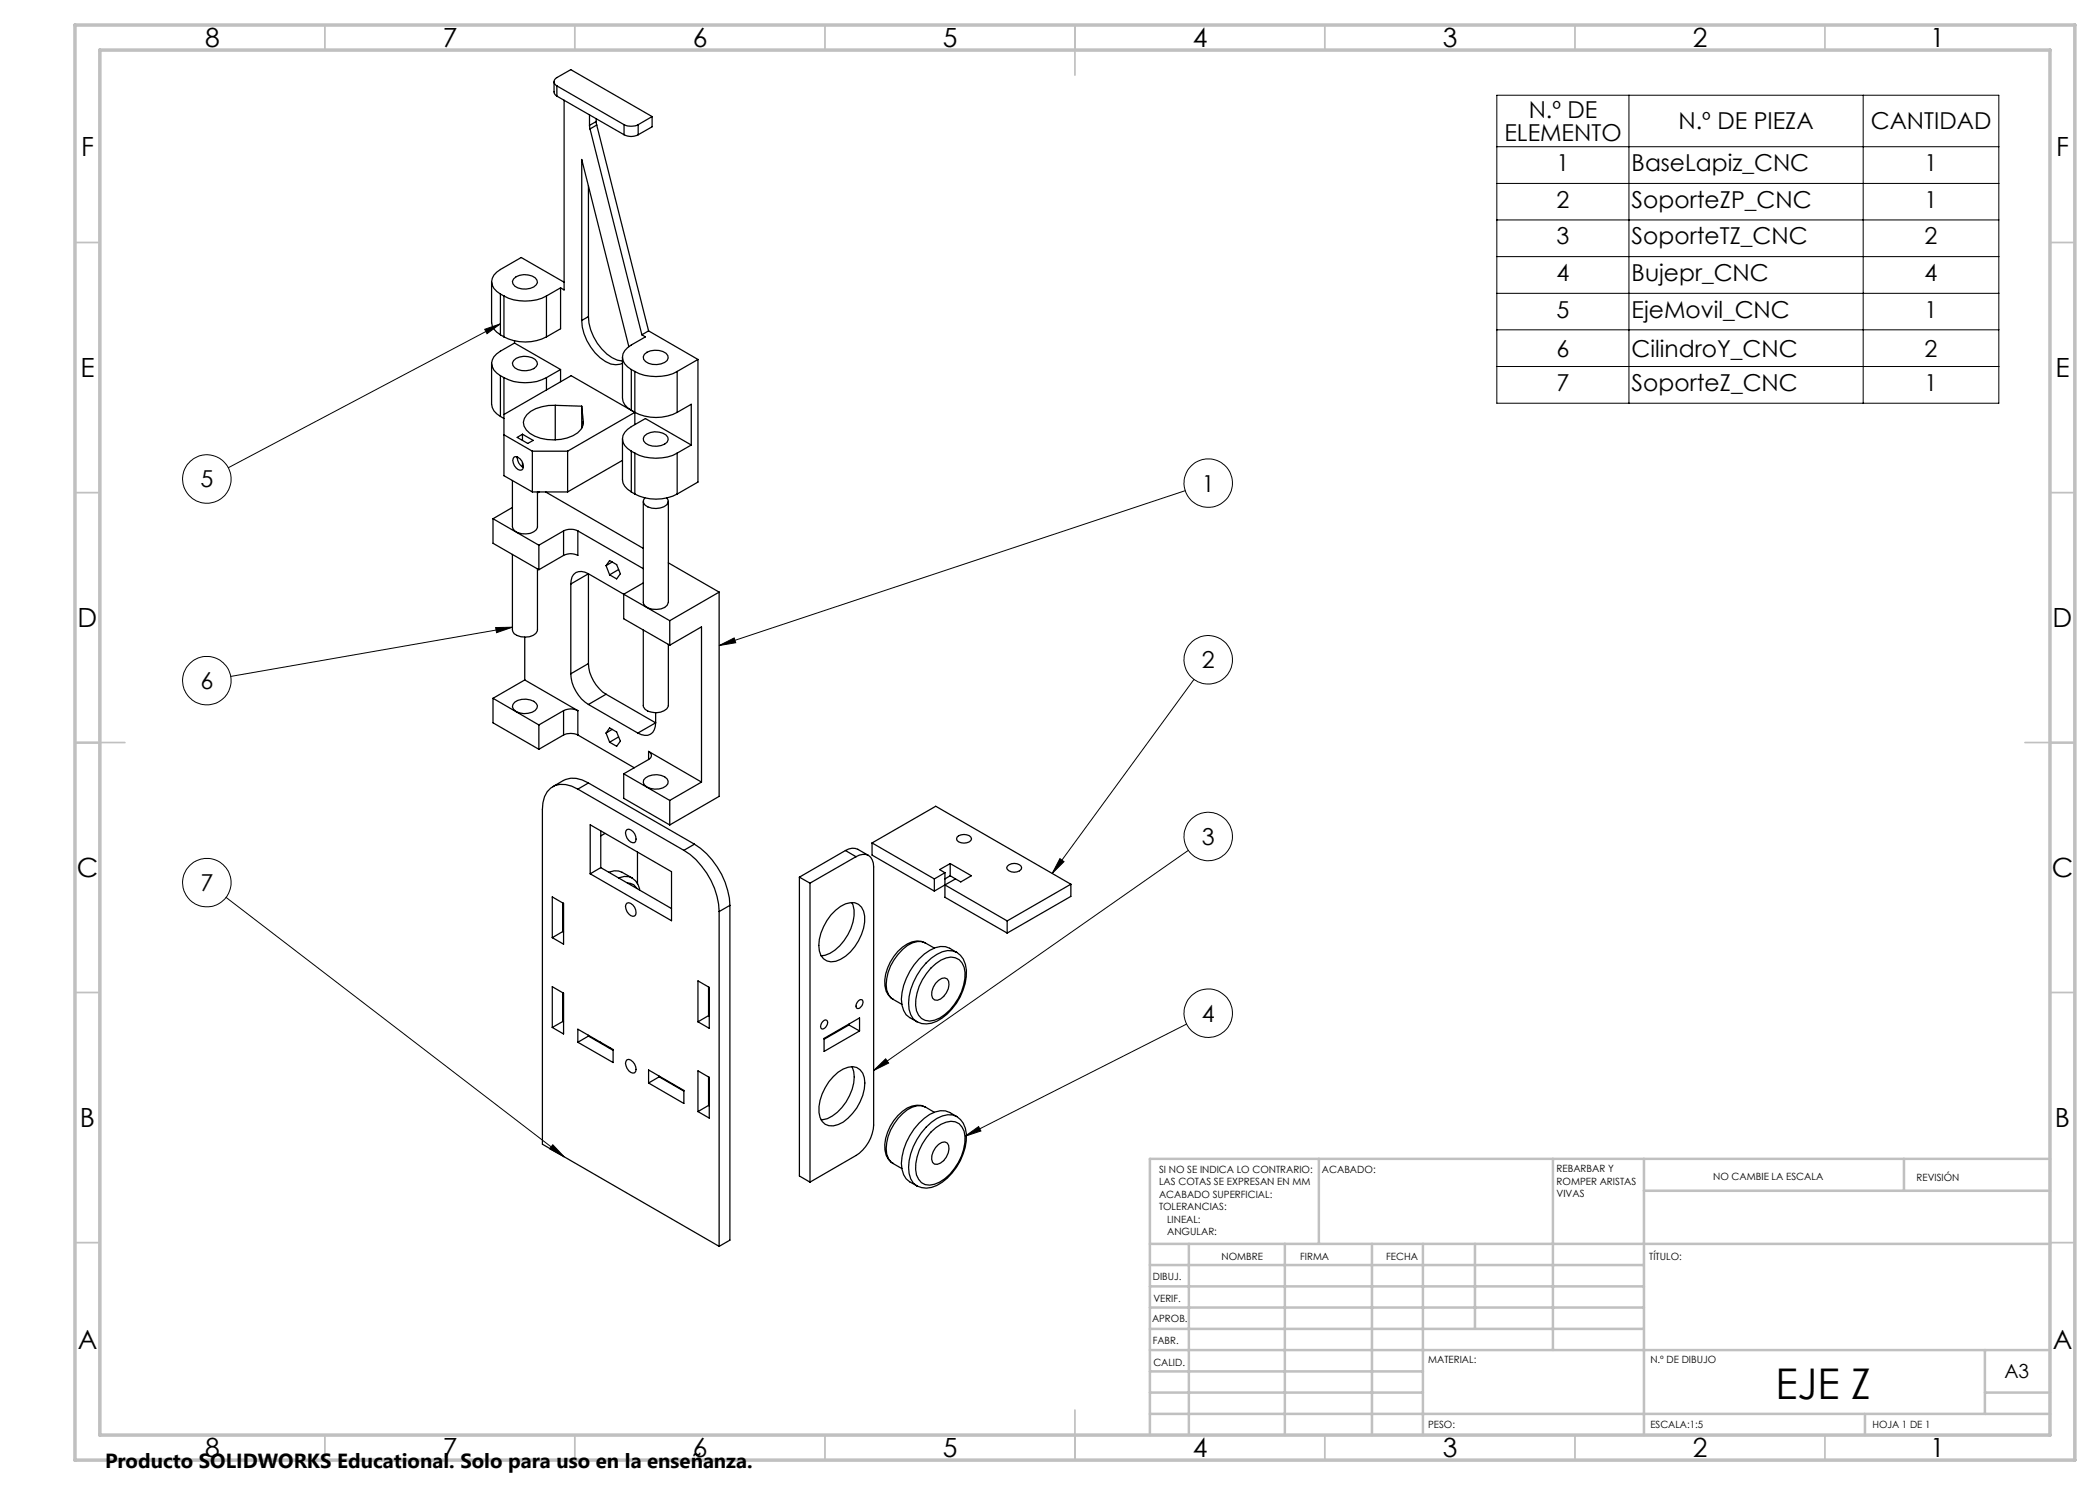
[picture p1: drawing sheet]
<svg xmlns="http://www.w3.org/2000/svg" width="420mm" height="297mm" viewBox="0 0 420 297" stroke-linecap="round" stroke-linejoin="round" font-family="sans-serif">
<g fill="none" stroke="#000" stroke-width=".25">
<path d="M110.8 16.4v2.2l.6 .6M111.4 17.2a.89 .89 0 0 1-.6-.9 .89 .89 0 0 1 .6-.8l2.8-1.6 16.2 9.4M111.4 17.2l13.4 7.7M111.4 17.2v2M111.4 19.2l13.4 7.7M112.8 20v38l-.7-.4M117.7 37.2v26.1M117.9 25.1l.1 .7M117.9 23v2.1M118 25.8l10.4 41.2M119.2 24.3l.1 .7M119.2 24.3l-1.3 .8"/>
<path d="M119.2 23.7v.6M119.3 25l-1.3 .8M119.3 25l10.4 41.2M124.8 24.9a3.3 3.3 0 0 0 2.8 0M124.8 26.9a3 3 0 0 0 2.8 0M124.8 24.9v2M127.6 24.9v2M130.4 23.3l-2.8 1.6M130.4 23.3v2.1l-2.8 1.5M98.3 56.3v8.2a3 3 0 0 0 1.8 2.5M100.1 58.8l.7 .4M100.1 58.8v8.2"/>
<path d="M100.8 59.2a9.3 9.3 0 0 0 8.5 0M100.8 59.2v8.2M102.7 55.8a3.3 3.3 0 0 1 4.7 .2 1.37 1.37 0 0 1-1.4 1.7 3.2 3.2 0 0 1-3.4-.9l-.1-.5zM109.3 59.2v8.2M112.1 57.6v8.2l-2.8 1.6M112.1 57.6l-2.8 1.6M112.8 56.4l-8.6-4.9-4.1 2.4a2.53 2.53 0 0 0-.8 4.4l.8 .5M98.3 72.7v8.2a3 3 0 0 0 1.8 2.4M100.1 75.1v8.2M100.1 67l.7 .4M100.1 75.1l.7 .4M100.8 67.4a9.3 9.3 0 0 0 8.5 0"/>
<path d="M100.8 75.5a9.3 9.3 0 0 0 8.5 0M100.8 75.5v19.6l5.7 3.3M102.7 72.1a3.3 3.3 0 0 1 4.7 .3 1.37 1.37 0 0 1-1.4 1.6 3.2 3.2 0 0 1-3.4-.9l-.1-.5zM102.9 68.6l-2.8 1.6a2.53 2.53 0 0 0-.8 4.4l.8 .5M102.9 68.6l9.2 5.3M102.9 68.2v.4M109.3 75.5v2.5M112.1 73.9v2.4M112.1 73.9l-2.8 1.6M116.3 64.1a10.1 10.1 0 0 0 5.9 8.7l1 .2 1.3-.3M116.3 64.1v-32.2l9.5 37.4M117.7 63.3a10 10 0 0 0 5.8 8.7l1 .2"/>
<path d="M117.7 63.3l-1.4 .8M124.5 71.4v8.2a2.91 2.91 0 0 0 1.8 2.5M126.3 73.9l.7 .4M126.3 73.9v8.2M127 74.3a9.3 9.3 0 0 0 8.4 0M127 74.3v10.6M128.4 67l.7 .4-2.8 1.6a2.81 2.81 0 0 0-1.7 3.1l.4 .7 1.3 1.1M128.9 70.9a3.7 3.7 0 0 1 4.3-.2l.4 .4a1.34 1.34 0 0 1-1.4 1.7 3.3 3.3 0 0 1-3.5-.9v-.5zM129.7 66.2l-1.3 .8M129.7 66.2l9.9 5.7M135.4 74.3v8.2M139.6 71.9l-4.2 2.4"/>
<path d="M139.6 71.9v24.5l-4.2 2.4M100.1 83.3l.7 .4M100.8 87l5.7 3.2M102.5 96.1v9.2a1.83 1.83 0 0 0 1.9 1.4 2.8 2.8 0 0 0 3.1-1.2v-7.1M102.9 91.4a1.75 1.75 0 0 1 1.5 2.6 1.73 1.73 0 0 1-1.5-2.6zM103.4 87.5l1.1-.6 2.1 1.2-1 .6zM103.5 91.4a2.22 2.22 0 0 0 1.2 2.1M104.5 86.9v1.2M104.5 92.5v.9M106.5 90.2v8.2M106.5 90.2h7M106.5 98.4h7"/>
<path d="M107.8 98.4l-.3 .2M109.1 98.4l19.6 11.3M111.1 81.1a6.5 6.5 0 0 0-6.2 2.6 2.41 2.41 0 0 0 1.1 3 9.1 9.1 0 0 0 9.5-.1l.7-.7 .4-.8 .1-.8M111.1 81.1l5.2 .1M111.1 81.1v6.9M113.5 90.2v8.2M116.3 81.2v4.5M116.3 81.2l.4 3.1M116.7 84.3v.4M124.5 87.8v8.2a3 3 0 0 0 1.8 2.4M124.5 92.1l-11 6.3M126.3 90.2v8.2"/>
<path d="M126.3 82.1l.7 .4M126.3 90.2l.7 .4M126.3 98.4l.7 .4M127 82.5a9.3 9.3 0 0 0 8.4 0M127 90.6a9.3 9.3 0 0 0 8.4 0M127 98.8a9.3 9.3 0 0 0 8.4 0M127 82.5l-12.8-7.4-13.4 7.8M127 90.6v8.2M127 82.5l-13.5 7.7M128.9 87.2a3.3 3.3 0 0 1 4.7 .3 1.34 1.34 0 0 1-1.4 1.6 3.3 3.3 0 0 1-3.5-.9v-.5zM129 99.6l-.3 .4a1.54 1.54 0 0 0 1.7 1.6 3.7 3.7 0 0 0 2.9-.6l.3-.5v-.5l-.3-.4M135.4 82.5l2.9-1.6v8.1"/>
<path d="M135.4 90.6v8.2M138.3 89l-9.2-5.3-2.8 1.6a2.81 2.81 0 0 0-1.7 3.2l.4 .6 1.3 1.1M138.3 89l-2.9 1.6M98.6 103.7l9.2 5.3M98.6 103.7v5l9.2 5.2M102.5 110.9v15.1a1.65 1.65 0 0 0 1.7 1.3 2.95 2.95 0 0 0 3.3-1.1v-12.4M102.5 101.5l-3.9 2.2M107.8 109v4.9M112.7 106.2a3.4 3.4 0 0 1 2.9 0M112.7 106.2l-4.9 2.8M112.7 106.2v4.9M112.7 111.1l-4.9 2.8"/>
<path d="M114.2 116.8v18M115.6 106.2v4.9a3.1 3.1 0 0 0-2.9 0M115.6 106.2l13.1 7.5M117.7 114.8a2.15 2.15 0 0 0-2.5-.3 2.15 2.15 0 0 0-1 2.3M117.7 114.8v17.9M117.7 114.8l7 4M117.7 114.8l-3.5 2M121.2 113.1l.7-1 1.4 .8 .8 1.9-.8 1-1.4-.8M121.2 113.1l.7 1.9M122.4 112.4l-1.2 .7M123.7 113.9l-1.8 1.1M124.7 118.8l9.2 5.3"/>
<path d="M124.7 118.8v5l9.2 5.2M128.7 100.3v20.2a1.85 1.85 0 0 0 1.8 1.3 3.2 3.2 0 0 0 2.9-.7l.3-.6v-20.2M128.7 116.6l-4 2.2M133.7 112.6l10.1 5.8M143.8 118.4v40.9l-9.9 5.7M143.8 118.4l-9.9 5.7M98.6 139.7v4.9l9.2 5.3M98.6 139.7l9.2 5.3M105 136l10.6 6.1M105 127.4v8.6M105 136l-6.4 3.7M114.2 134.8a7.8 7.8 0 0 0 3.5 6.1"/>
<path d="M117.7 132.7a7.8 7.8 0 0 0 3.5 6.1M117.7 132.7l-3.5 2.1M121.2 138.8l-3.5 2.1M121.2 138.8l9.9 5.8M128.7 126v15.1a1.66 1.66 0 0 0 1.7 1.3 2.59 2.59 0 0 0 3.3-1.3v-12.2M133.9 124.1v4.9M133.9 129l6.4-3.6v31M102.9 140.4a3.6 3.6 0 0 1 4.3 .3l.3 .4a1.78 1.78 0 0 1-1.9 1.6 2.8 2.8 0 0 1-3.1-1.3l.1-.5zM107.8 145v4.9M112.7 142.1a3.1 3.1 0 0 1 2.9 0M112.7 147a3.4 3.4 0 0 1 2.9 0M112.7 142.1v4.9"/>
<path d="M112.7 142.1l-4.9 2.9M112.7 147l-4.9 2.9M115.6 157.8a4.9 4.9 0 0 0-5.5-.2 5.2 5.2 0 0 0-1.6 4.3v66.9l35.3 20.5M115.6 142.1v4.9M115.6 147l11.3 6.6M115.6 157.8l21.2 12.3M117.7 156.6a5 5 0 0 0-5-.5l-2.1 1.2M117.7 140.9l9.9 5.7M117.7 156.6l-2.1 1.2M117.7 156.6l21.2 12.2M121.2 146.6l.7-1 1.4 .8 .8 1.8-.8 1.1-1.4-.9M121.2 146.6l.7 1.8"/>
<path d="M122.4 145.9l-1.2 .7M123.7 147.4l-1.8 1M124.7 154.8v4.9l9.2 5.3M124.7 154.8l9.2 5.3M129.1 155.6a3.5 3.5 0 0 1 4.3 .2l.2 .4a1.76 1.76 0 0 1-1.8 1.6 3.4 3.4 0 0 1-2.9-.8l-.2-.5v-.5zM129.7 150.3a.87 .87 0 0 1 .6 .8 .87 .87 0 0 1-.6 .8M129.7 150.3l10.6 6.1M129.7 151.9l-5 2.9M129.7 150.3v1.6M131.1 144.6a2.17 2.17 0 0 1-1 2.3 2.17 2.17 0 0 1-2.5-.3M131.1 142.6v2M131.1 144.6l-3.5 2"/>
<path d="M140.3 156.4l-6.4 3.7M110.5 179.4l2.2 1.3v8.1l-2.2-1.3zM118 165l16.3 9.3v9.8l-16.3-9.3zM120.2 173.5l-2.2 1.3M120.2 173.5l14.1 8.2M120.2 166.2v7.3M121 166.7l-.8 .5M121.7 174.4a3.2 3.2 0 0 1 2.7 0l2 1.2M123.8 175.6a2.9 2.9 0 0 1 2.6 0M125.4 165.9a1.73 1.73 0 0 1 1.5 2.6 1.75 1.75 0 0 1-1.5-2.6zM125.5 176.6a1.97 1.97 0 0 1 1.9 1.1M126.5 175.6a3.1 3.1 0 0 1 1.4 2.4"/>
<path d="M127.5 170.4v6.4M133.9 160.1v4.9M136.8 170.1a15.4 15.4 0 0 1 7 12.2M138.9 168.8a15.7 15.7 0 0 1 7.1 12.3M138.9 168.8l-2.1 1.3M159.9 175.4l2.1 1.2M159.9 175.4v59.8l2.1 1.2M162 176.6v59.8M169.1 170.1a2.52 2.52 0 0 1 2.5-.2l2.1 1.2M169.1 170.1l-9.2 5.3M169.1 170.1l2.1 1.2M171.2 171.3a2.15 2.15 0 0 1 2.5-.2 2.15 2.15 0 0 1 1 2.3v51.6a7.8 7.8 0 0 1-3.5 6.1l-9.2 5.3"/>
<path d="M171.2 171.3l-9.2 5.3M174.4 168.6l12.7-7.3 27.1 15.5M174.4 168.6l12.5 7.2M174.4 168.6v2.4l12.5 7.2M186.9 175.8v2.4M189 177l12.4 7.2M189 174.6l-2.1 1.2M189 174.6v4.9l12.4 7.1M189 177l-2.1 1.2M190 172.7l4.3 2.5-2.1 1.2-1.1-.6M190 172.7l-2.1 1.2 1.1 .7M190 172.7v2.5"/>
<path d="M190 175.2l1.1 .6M190 175.2l-1 .6M191.1 175.8l-2.1 1.2M191.4 167.4a2.05 2.05 0 0 1 2.8 0l.1 .4a1.83 1.83 0 0 1-2.9 .3l-.1-.3zM201.5 173.2a1.8 1.8 0 0 1 2.8 .4 1.72 1.72 0 0 1-3 0zM214.2 176.8l-12.8 7.4M214.2 176.8v2.5l-12.8 7.3M110.5 197.3l2.2 1.3v8.2l-2.2-1.3zM112.6 184v.1M112.6 186.3l-2.1 1.2M112.6 180.6v5.7M112.6 198.6v5.7"/>
<path d="M112.6 186.3l.1 .1M112.6 183.9v.1M112.6 180.7v5.7M125.4 180.6a1.71 1.71 0 0 1 1.5 2.6 1.71 1.71 0 0 1-1.5-2.6zM139.6 196.2l2.3 1.3v8.2l-2.3-1.3zM141.7 197.4v5.7M143.8 182.3v67M146 181.1l-2.2 1.2M146 181.1v66.9l-2.2 1.3M166.2 183a5.9 5.9 0 0 1 4.8-2.5 2.75 2.75 0 0 1 1.9 2.7 9.9 9.9 0 0 1-4.8 8.7 2.64 2.64 0 0 1-4.2-1.7 9.3 9.3 0 0 1 2.3-7.2zM170.4 180.5a6.9 6.9 0 0 1-.8 6.4 7.4 7.4 0 0 1-5.4 4.3M185 188.6a3.9 3.9 0 0 0-4.5 .8 9.5 9.5 0 0 0-3.5 7.8 3.3 3.3 0 0 0 1.7 2.7"/>
<path d="M185.1 188.6a3.4 3.4 0 0 0-3.6 .5 9.7 9.7 0 0 0-4.2 8.9 4.1 4.1 0 0 0 3.1 2.9M185.1 188.6l1.8 1M185.2 192.6a7.7 7.7 0 0 1 4.3-2.5 3.7 3.7 0 0 1 3.8 4 11.2 11.2 0 0 1-7 10.5 3.4 3.4 0 0 1-4.5-2.7 11.4 11.4 0 0 1 3.4-9.3zM186.2 193.6a6.3 6.3 0 0 1 4-2.2 2.82 2.82 0 0 1 2.8 3.1 10.4 10.4 0 0 1-6.1 9.5 2.82 2.82 0 0 1-3.8-2.9 10.7 10.7 0 0 1 3.1-7.5zM187.7 196.1l.6-.4 .6-.1 .5 .2a2.7 2.7 0 0 1-.7 3.5l-.6 .5-.6 .3-.6-.1a1.91 1.91 0 0 1-.2-2.6l.4-.7zM191.3 190.5a4.2 4.2 0 0 0-5.4-.4 12.6 12.6 0 0 0-5.6 9.7 4.4 4.4 0 0 0 3.1 4.5M201.4 184.2v2.4M112.6 204.3l-2.1 1.2M112.6 204.3l.1 .1M115.6 205.8l7 4.1v2.6l-7-4zM117.7 207v.2M117.7 207.2l-2.1 1.3"/>
<path d="M117.7 207.2l4.9 2.9M120 208.4l-.1 .1M122 209.5l-.1 .2M125.4 211.9a1.5 1.5 0 0 1 1.7 1.5l.1 .5-.3 .7a1.76 1.76 0 0 1-1.7-2.4zM129.7 214l7.1 4.1v2.6l-7.1-4.1zM131.8 215.4l-2.1 1.2M131.8 215.4l5 2.8M131.8 215.2v.2M139.6 214.2l2.3 1.3v8.1l-2.3-1.3zM141.7 203.1l-2.1 1.3M141.7 215.4v5.7M141.7 203.1l.2 .1"/>
<path d="M164.6 204.3l.5-.3h.2a1.16 1.16 0 0 1-1 1.8 1 1 0 0 1 .3-1.5zM164.8 207.7l7.1-4.1v2.6l-7.1 4.1zM166.7 215.3a5.6 5.6 0 0 1 3.8-2 2.79 2.79 0 0 1 2.5 3.3 9.8 9.8 0 0 1-5.4 8.3 2.59 2.59 0 0 1-3.8-2.4 9.9 9.9 0 0 1 2.9-7.2zM169.8 205l2.1 1.2M169.8 205l-5 2.9M169.8 204.8v.2M170.4 213.3a6.3 6.3 0 0 1-.5 5.8 9.4 9.4 0 0 1-4.4 4.6l-1.3 .3M171.6 200.2l.3-.2h.5a1.15 1.15 0 0 1-1 1.7 .98 .98 0 0 1 .2-1.5zM141.7 221.1l-2.1 1.2M141.7 221.1l.2 .1M185 221.4a4 4 0 0 0-4.5 .9 9.4 9.4 0 0 0-3.5 7.7 3.2 3.2 0 0 0 1.7 2.7M185.1 221.4a3.6 3.6 0 0 0-3.6 .5 9.7 9.7 0 0 0-4.2 8.9 4.1 4.1 0 0 0 3.1 2.9"/>
<path d="M185.1 221.4l1.8 1.1M185.2 225.5a6.5 6.5 0 0 1 5.3-2.5 4.3 4.3 0 0 1 2.8 5.1 11.8 11.8 0 0 1-5.9 9 3.7 3.7 0 0 1-5.3-1.3 9.3 9.3 0 0 1 1.3-7.9zM186.2 226.4a5.7 5.7 0 0 1 4.9-2 3.2 3.2 0 0 1 1.9 3 10.7 10.7 0 0 1-5.1 9 3 3 0 0 1-4.2-.5 5.6 5.6 0 0 1-.3-4.5 11.6 11.6 0 0 1 2.8-5zM187.7 228.9l.6-.4 .6-.1a1.49 1.49 0 0 1 .8 2.2 2.87 2.87 0 0 1-2.8 2.2 1.91 1.91 0 0 1-.2-2.5zM191.3 223.3a4.6 4.6 0 0 0-6.4 .4 12.9 12.9 0 0 0-4.6 9 4.4 4.4 0 0 0 3.1 4.5"/>
</g>
<g fill="none" stroke="#000" stroke-width=".2">
<path d="M299.4 19h100.4v61.6h-100.4zM325.8 19v61.6M372.6 19v61.6M299.4 29.3h100.4M299.4 36.7h100.4M299.4 44h100.4M299.4 51.3h100.4M299.4 58.7h100.4M96.9 65.9l3.2-1.1-2.7 1.9zM100.1 64.8l-54.5 28.8M299.4 66h100.4M299.4 73.3h100.4"/>
<path d="M237 98.1l-93.2 31M99.1 125.5l3.4-.1-3.2 1.1zM102.5 125.4l-56.4 9.9M143.8 129.1l3-1.5 .3 .9zM238.8 135.9l-28.4 38.8M45.2 179.5l67.7 51.9M212 171.7l.8 .6-2.4 2.4zM237.7 170.1l-63 44M174.7 214.1l2.4-2.3 .6 .8zM237.3 204.8l-44.3 22.5M110.6 228.9l2.3 2.5-3-1.6zM193 227.3l2.7-2 .5 .9z"/>
<circle cx="41.4" cy="95.8" r="4.8"/>
<circle cx="241.7" cy="96.6" r="4.8"/>
<circle cx="41.4" cy="136.1" r="4.8"/>
<circle cx="241.6" cy="132" r="4.8"/>
<circle cx="41.4" cy="176.5" r="4.8"/>
<circle cx="241.7" cy="167.3" r="4.8"/>
<circle cx="241.7" cy="202.6" r="4.8"/>
</g>
<g fill="none" stroke="#c0c0c0" stroke-width=".35">
<path d="M65 5v5M115 5v5M165 5v5M215 5v10M265 5v5M315 5v5M365 5v5M15 48.5h5M410 48.5h5M15 98.5h5M410 98.5h5M15 148.5h10"/>
<path d="M405 148.5h10M15 198.5h5M410 198.5h5M15 248.5h5M410 248.5h5M65 287v5M115 287v5M165 287v5M215 282v10M265 287v5M315 287v5M365 287v5"/>
</g>
<g fill="none" stroke="#c0c0c0" stroke-width=".5">
<path d="M263.8 231.8v17M310.6 231.8v38.2M328.8 231.8v55.2M328.8 238.2h81.2M380.8 231.8v6.4M410 231.8h-180v55.2M230 248.8h180M230 257.3h98.8M230 253h98.8M237.8 248.8v38.2M257 248.8v38.2M274.4 248.8v38.2"/>
<path d="M284.6 248.8v38.2M295 248.8v17M230 265.8h98.8M230 261.5h98.8M230 278.5h54.6M230 274.3h54.6M230 270h180M397 278.5h13M397 270v12.8M230 282.8h180M373 282.8v4.2"/>
</g>
<path d="M15 5h400v287h-400zM20 10h390v277h-390z" fill="none" stroke="#c0c0c0" stroke-width=".7"/>
<path d="M96.9 65.9l3.2-1.1-2.7 1.9zM99.1 125.5l3.4-.1-3.2 1.1zM143.8 129.1l3-1.5 .3 .9zM212 171.7l.8 .6-2.4 2.4zM193 227.3l2.7-2 .5 .9zM110.6 228.9l2.3 2.5-3-1.6zM174.7 214.1l2.4-2.3 .6 .8z" fill="#000"/>
<text font-size="8.5" x="355.1" y="279.7">EJE Z</text>
<g font-size="5.3">
<text x="41" y="9.5">8</text>
<text x="88.5" y="9.5">7</text>
<text x="138.5" y="9.5">6</text>
<text x="188.5" y="9.5">5</text>
<text x="238.5" y="9.5">4</text>
<text x="288.5" y="9.5">3</text>
<text x="338.5" y="9.5">2</text>
<text x="386" y="9.5">1</text>
<text x="16.2" y="31.2">F</text>
<text x="411.2" y="31.2">F</text>
<text x="16.1" y="75.5">E</text>
<text x="411.1" y="75.5">E</text>
<text x="15.5" y="125.5">D</text>
<text x="410.5" y="125.5">D</text>
<text x="15.4" y="175.5">C</text>
<text x="410.4" y="175.5">C</text>
<text x="16" y="225.5">B</text>
<text x="411" y="225.5">B</text>
<text x="15.5" y="269.7">A</text>
<text x="410.5" y="269.7">A</text>
<text x="41" y="291.5">8</text>
<text x="88.5" y="291.5">7</text>
<text x="138.5" y="291.5">6</text>
<text x="188.5" y="291.5">5</text>
<text x="238.5" y="291.5">4</text>
<text x="288.5" y="291.5">3</text>
<text x="338.5" y="291.5">2</text>
<text x="386" y="291.5">1</text>
</g>
<g font-size="4.7">
<text x="305.7" y="23.6">N.º DE</text>
<text x="300.9" y="28.1">ELEMENTO</text>
<text x="335.7" y="25.9">N.º DE PIEZA</text>
<text x="374.1" y="25.9">CANTIDAD</text>
<text x="311.3" y="34.2">1</text>
<text x="326.3" y="34.2">BaseLapiz_CNC</text>
<text x="384.9" y="34.2">1</text>
<text x="311.3" y="41.6">2</text>
<text x="326.3" y="41.6">SoporteZP_CNC</text>
<text x="384.9" y="41.6">1</text>
<text x="311.3" y="48.9">3</text>
<text x="326.3" y="48.9">SoporteTZ_CNC</text>
<text x="384.9" y="48.9">2</text>
<text x="311.3" y="56.2">4</text>
<text x="326.3" y="56.2">Bujepr_CNC</text>
<text x="384.9" y="56.2">4</text>
<text x="311.3" y="63.5">5</text>
<text x="326.3" y="63.5">EjeMovil_CNC</text>
<text x="384.9" y="63.5">1</text>
<text x="311.3" y="71.3">6</text>
<text x="326.3" y="71.3">CilindroY_CNC</text>
<text x="384.9" y="71.3">2</text>
<text x="311.3" y="78.2">7</text>
<text x="326.3" y="78.2">SoporteZ_CNC</text>
<text x="384.9" y="78.2">1</text>
<text x="40.1" y="97.5">5</text>
<text x="240.4" y="98.3">1</text>
<text x="40.1" y="137.8">6</text>
<text x="240.4" y="133.7">2</text>
<text x="240.4" y="169">3</text>
<text x="40.1" y="178.2">7</text>
<text x="240.4" y="204.3">4</text>
</g>
<text font-size="4.1" x="21" y="293.7">Producto SOLIDWORKS Educational. Solo para uso en la enseñanza.</text>
<text font-size="3.9" x="400.9" y="275.5">A3</text>
<g font-size="2">
<text x="231.8" y="234.6">SI NO SE INDICA LO CONTRARIO:</text>
<text x="231.8" y="237.1">LAS COTAS SE EXPRESAN EN MM</text>
<text x="231.8" y="239.6">ACABADO SUPERFICIAL:</text>
<text x="264.4" y="234.6">ACABADO:</text>
<text x="311.3" y="234.5">REBARBAR Y</text>
<text x="311.3" y="237">ROMPER ARISTAS</text>
<text x="311.3" y="239.5">VIVAS</text>
<text x="342.6" y="236">NO CAMBIE LA ESCALA</text>
<text x="383.3" y="236.2">REVISIÓN</text>
<text x="231.8" y="242.1">TOLERANCIAS:</text>
<text x="233.4" y="244.6">LINEAL:</text>
<text x="233.4" y="247.1">ANGULAR:</text>
<text x="244.3" y="252">NOMBRE</text>
<text x="260" y="251.9">FIRMA</text>
<text x="277.2" y="251.9">FECHA</text>
<text x="329.9" y="251.9">TÍTULO:</text>
<text x="230.6" y="256.1">DIBUJ.</text>
<text x="230.7" y="260.3">VERIF.</text>
<text x="230.4" y="264.4">APROB.</text>
<text x="230.5" y="268.8">FABR.</text>
<text x="230.7" y="273.1">CALID.</text>
<text x="285.6" y="272.5">MATERIAL:</text>
<text x="330.1" y="272.5">N.º DE DIBUJO</text>
<text x="285.6" y="285.5">PESO:</text>
<text x="330.1" y="285.6">ESCALA:1:5</text>
<text x="374.5" y="285.6">HOJA 1 DE 1</text>
</g>
</svg>
